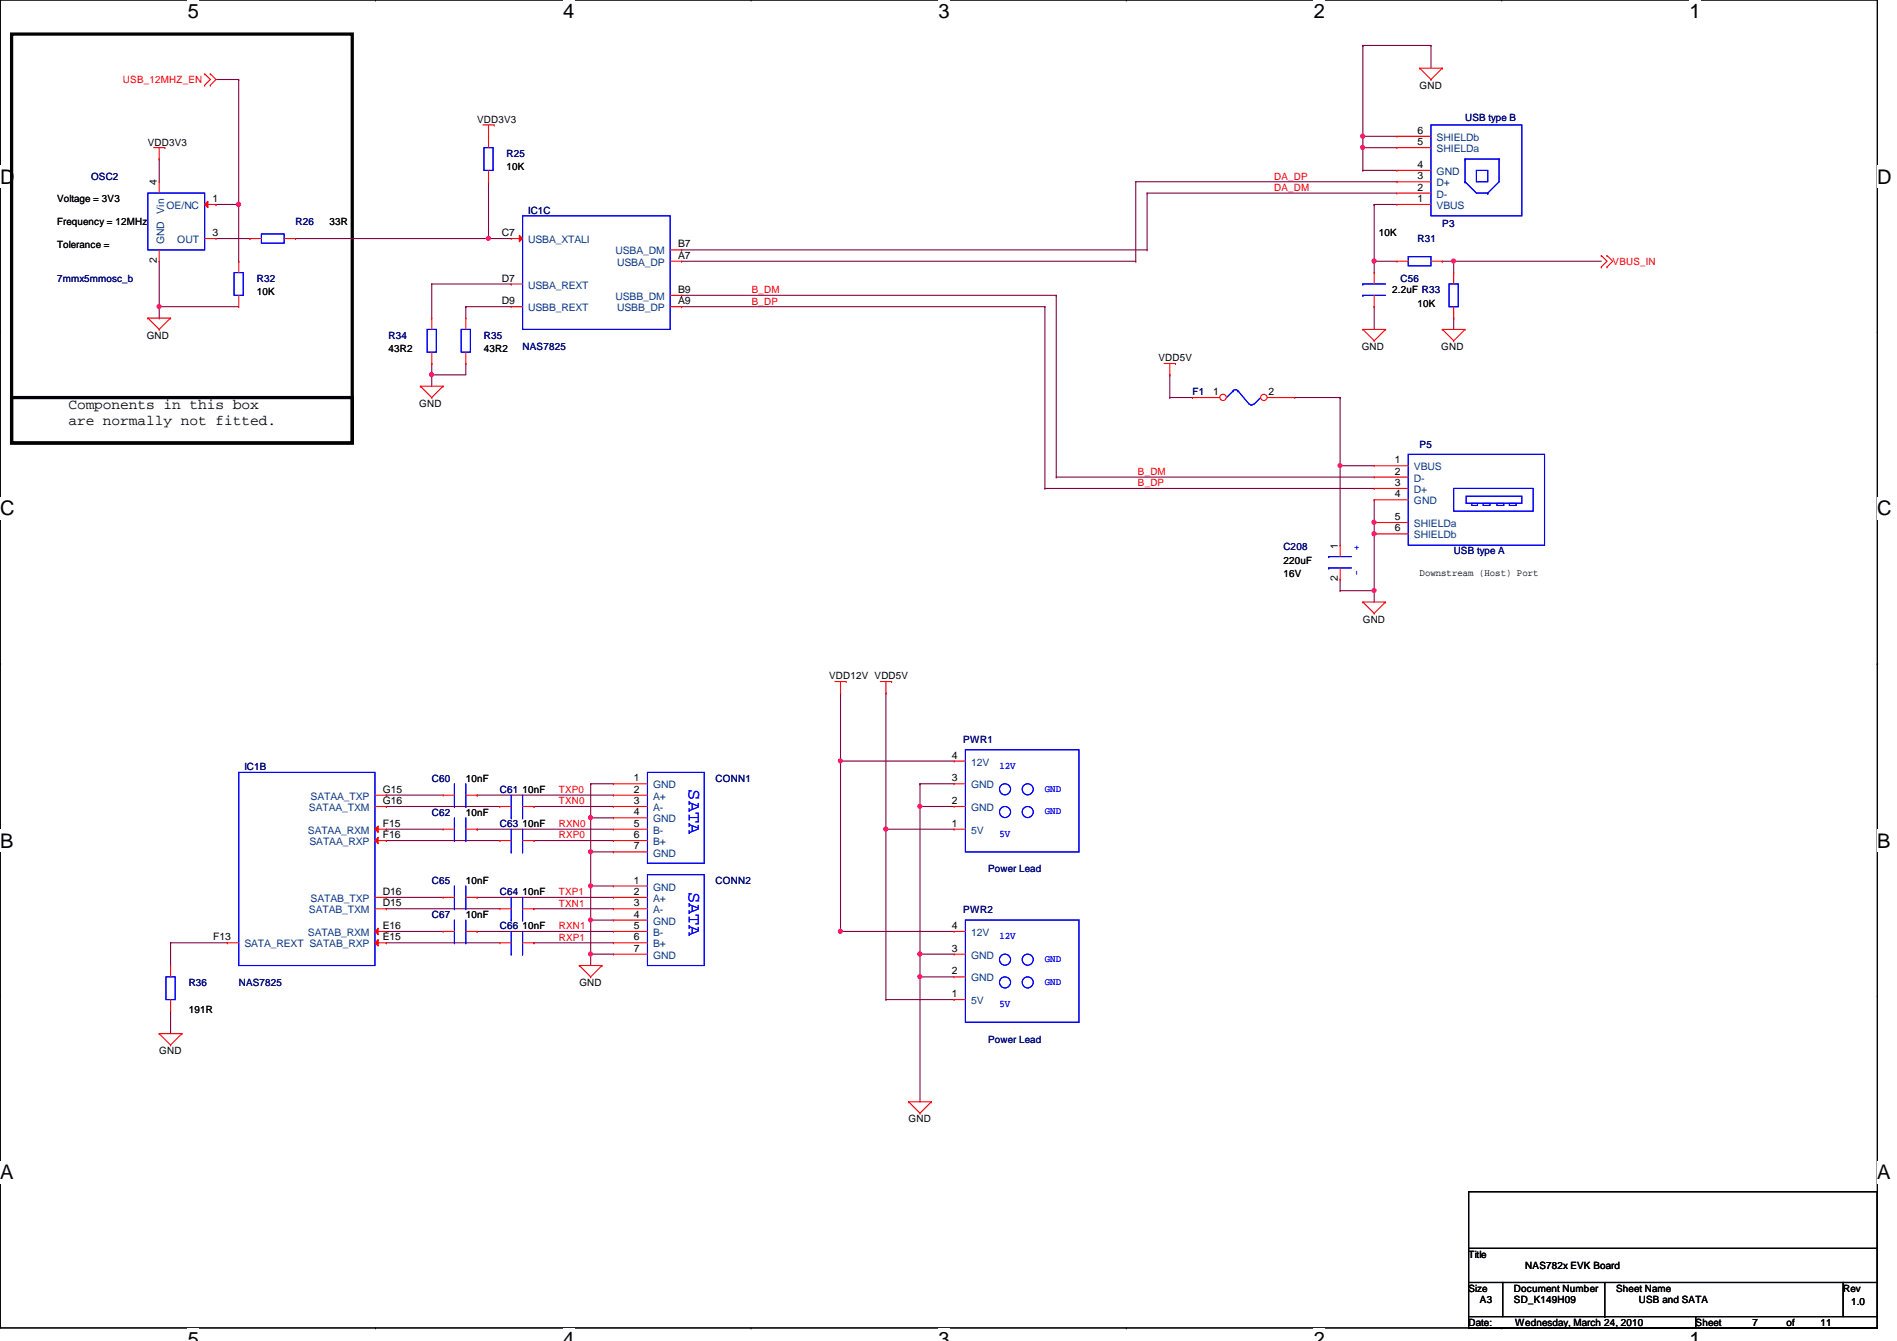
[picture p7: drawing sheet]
<svg xmlns="http://www.w3.org/2000/svg" width="297mm" height="210mm" viewBox="0 0 297 210" stroke-linecap="round" stroke-linejoin="round" font-family="sans-serif">
<path d="M0 0h294v207.9h-294z" fill="none" stroke="#000" stroke-width=".17"/>
<g fill="#fff">
<path d="M29.4 0h1.8v3.5h-1.8z"/>
<path d="M29.4 207.9h1.8v2h-1.8z"/>
</g>
<path d="M58.8 0h.1M58.8 207.9h.1" fill="none" stroke="#000" stroke-width=".17"/>
<g fill="#fff">
<path d="M88.2 0h1.7v3.5h-1.7z"/>
<path d="M88.2 207.9h1.7v2h-1.7z"/>
</g>
<path d="M117.6 0h.1M117.6 207.9h.1" fill="none" stroke="#000" stroke-width=".17"/>
<g fill="#fff">
<path d="M147 0h1.7v3.5h-1.7z"/>
<path d="M147 207.9h1.7v2h-1.7z"/>
</g>
<path d="M176.4 0h.1M176.4 207.9h.1" fill="none" stroke="#000" stroke-width=".17"/>
<g fill="#fff">
<path d="M205.7 0h1.8v3.5h-1.8z"/>
<path d="M205.7 207.9h1.8v2h-1.8z"/>
</g>
<path d="M235.2 0h.1M235.2 207.9h.1" fill="none" stroke="#000" stroke-width=".17"/>
<g fill="#fff">
<path d="M264.5 0h1.8v3.5h-1.8z"/>
<path d="M264.5 207.9h1.8v2h-1.8z"/>
<path d="M0 26h2.3v3.4h-2.3z"/>
<path d="M294 26h2.2v3.4h-2.2z"/>
<path d="M0 77.9h2.3v3.5h-2.3z"/>
<path d="M294 77.9h2.2v3.5h-2.2z"/>
</g>
<path d="M0 51.9h.1M294 51.9h.1" fill="none" stroke="#000" stroke-width=".17"/>
<g fill="#fff">
<path d="M0 129.9h2.1v3.4h-2.1z"/>
<path d="M294 129.9h2v3.4h-2z"/>
</g>
<path d="M0 103.9h.1M294 103.9h.1" fill="none" stroke="#000" stroke-width=".17"/>
<path d="M0 103.9h.1M294 103.9h.1" fill="none" stroke="#000" stroke-width=".16"/>
<g fill="#fff">
<path d="M0 181.8h2.1v3.5h-2.1z"/>
<path d="M294 181.8h2v3.5h-2z"/>
</g>
<path d="M0 155.9h.1M294 155.9h.1" fill="none" stroke="#000" stroke-width=".17"/>
<path d="M1.8 5.3h53.4v64h-53.4zM1.8 62.2h53.4v7.1h-53.4z" fill="none" stroke="#000" stroke-width=".51"/>
<path d="M213.4 7.1h.1M213.4 7.1v14.2M213.4 7.1h10.7M224.1 7.1h.1M224.1 7.1v3.6M213.4 21.3h.1M213.4 23.1h.1M213.4 21.3h5.3M213.4 23.1v3.6M213.4 23.1h5.3M215.2 32h.1M215.2 32h3.5" fill="none" stroke="#800040" stroke-width=".17"/>
<circle cx="213.4" cy="23.1" r=".32" fill="#f0f"/>
<circle cx="213.4" cy="23.1" r=".32" fill="none" stroke="#f0f" stroke-width=".17"/>
<path d="M213.4 26.7h.1M213.4 21.3h.1M213.4 26.7h5.3M213.4 21.3v1.8" fill="none" stroke="#800040" stroke-width=".17"/>
<circle cx="213.4" cy="21.3" r=".32" fill="#f0f"/>
<circle cx="213.4" cy="21.3" r=".32" fill="none" stroke="#f0f" stroke-width=".17"/>
<path d="M179.6 30.2h.1M179.6 30.2h39.1M215.2 40.9h.1M215.2 40.9v1.8" fill="none" stroke="#800040" stroke-width=".17"/>
<circle cx="215.2" cy="40.9" r=".32" fill="#f0f"/>
<circle cx="215.2" cy="40.9" r=".32" fill="none" stroke="#f0f" stroke-width=".17"/>
<path d="M163.6 76.5h.1M163.6 76.5h51.6M215.2 81.8h.1M215.2 81.8v1.8" fill="none" stroke="#800040" stroke-width=".17"/>
<circle cx="215.2" cy="81.8" r=".32" fill="#f0f"/>
<circle cx="215.2" cy="81.8" r=".32" fill="none" stroke="#f0f" stroke-width=".17"/>
<path d="M209.8 72.9h.1M209.8 62.2h.1M209.8 62.2v23.1M209.8 72.9h5.4" fill="none" stroke="#800040" stroke-width=".17"/>
<circle cx="209.8" cy="72.9" r=".32" fill="#f0f"/>
<circle cx="209.8" cy="72.9" r=".32" fill="none" stroke="#f0f" stroke-width=".17"/>
<path d="M215.2 92.5h.1M215.2 92.5v1.7" fill="none" stroke="#800040" stroke-width=".17"/>
<circle cx="215.2" cy="92.4" r=".32" fill="#f0f"/>
<circle cx="215.2" cy="92.4" r=".32" fill="none" stroke="#f0f" stroke-width=".17"/>
<g fill="none" stroke="#800040" stroke-width=".17">
<path d="M215.2 40.9h.1M215.2 48h.1M215.2 48v3.6M215.2 40.9h3.5M225.8 40.9h.1M225.8 40.9h1.8M227.6 49.8h.1M227.6 40.9h.1M227.6 40.9v1.8M227.6 49.8v1.8M165.4 74.7h.1M165.4 74.7h49.8"/>
<path d="M215.2 78.2h.1M215.2 78.2v3.6"/>
</g>
<circle cx="227.6" cy="40.9" r=".32" fill="#f0f"/>
<circle cx="227.6" cy="40.9" r=".32" fill="none" stroke="#f0f" stroke-width=".17"/>
<g fill="none" stroke="#800040" stroke-width=".17">
<path d="M24.9 24.9h.1M24.9 24.9v3.5M33.8 37.3h5.4M39.2 37.3h.1M106.7 39.1h.1M106.7 39.1h72.9M177.8 28.4h.1M177.8 28.4h40.9M177.8 28.4v12.5M179.6 39.1h.1M179.6 30.2v8.9M215.2 32h.1"/>
<path d="M215.2 32v8.9M24.9 48h.1M24.9 40.9v7.1M106.7 40.9h.1M106.7 40.9h71.1M177.8 40.9h.1M227.6 40.9h.1M227.6 40.9h23.1M209.8 90.7h.1M209.8 92.5h.1M209.8 90.7v1.8M215.2 83.6h.1"/>
<path d="M215.2 83.6v8.9h-5.4"/>
</g>
<circle cx="215.2" cy="83.5" r=".32" fill="#f0f"/>
<circle cx="215.2" cy="83.5" r=".32" fill="none" stroke="#f0f" stroke-width=".17"/>
<path d="M37.4 12.4v19.6M33.8 32h.1M33.8 32h3.6M37.4 32h.1M106.7 48h.1M106.7 46.2h.1M106.7 48h56.9M106.7 46.2h58.7" fill="none" stroke="#800040" stroke-width=".17"/>
<circle cx="37.4" cy="32" r=".32" fill="#f0f"/>
<circle cx="37.4" cy="32" r=".32" fill="none" stroke="#f0f" stroke-width=".17"/>
<path d="M24.9 48h.1M24.9 48h12.5" fill="none" stroke="#800040" stroke-width=".17"/>
<circle cx="24.9" cy="48" r=".32" fill="#f0f"/>
<circle cx="24.9" cy="48" r=".32" fill="none" stroke="#f0f" stroke-width=".17"/>
<path d="M37.4 32v8.9M46.3 37.3h30.2M76.5 37.3h.1M24.9 49.8h.1M24.9 48v1.8M37.4 40.9h.1" fill="none" stroke="#800040" stroke-width=".17"/>
<circle cx="76.5" cy="37.3" r=".32" fill="#f0f"/>
<circle cx="76.5" cy="37.3" r=".32" fill="none" stroke="#f0f" stroke-width=".17"/>
<g fill="none" stroke="#800040" stroke-width=".17">
<path d="M33.8 12.4h3.6M37.4 12.4h.1M76.5 28.4h.1M76.5 37.3h.1M76.5 28.4v8.9M76.5 37.3h3.5M67.6 44.4h.1M67.6 58.7h.1M67.6 44.4h12.4M67.6 44.4v5.4M67.6 58.7h5.3M72.9 48h.1"/>
<path d="M72.9 48h7.1M72.9 48v1.8M80 44.4h.1"/>
</g>
<circle cx="67.6" cy="58.6" r=".32" fill="#f0f"/>
<circle cx="67.6" cy="58.6" r=".32" fill="none" stroke="#f0f" stroke-width=".17"/>
<path d="M67.6 58.7h.1M67.6 56.9h.1M67.6 56.9v3.6M72.9 56.9h.1M72.9 56.9v1.8M183.2 58.7h.1M183.2 58.7v3.5M183.2 62.2h.1M183.2 62.2h3.5M92.5 133.3h.1M92.5 133.3v5.4" fill="none" stroke="#800040" stroke-width=".17"/>
<circle cx="92.5" cy="133.3" r=".32" fill="#f0f"/>
<circle cx="92.5" cy="133.3" r=".32" fill="none" stroke="#f0f" stroke-width=".17"/>
<g fill="none" stroke="#800040" stroke-width=".17">
<path d="M92.5 138.7h.1M92.5 138.7h3.6M26.7 158.2h.1M26.7 147.6h.1M26.7 147.6v3.5M26.7 158.2v3.6M26.7 147.6h8.9M60.5 140.5h.1M60.5 142.2h.1M60.5 145.8h.1M60.5 147.6h.1M60.5 147.6h17.8"/>
<path d="M60.5 140.5h8.9M60.5 142.2h17.8M60.5 145.8h8.9"/>
</g>
<circle cx="92.5" cy="138.7" r=".32" fill="#f0f"/>
<circle cx="92.5" cy="138.7" r=".32" fill="none" stroke="#f0f" stroke-width=".17"/>
<path d="M92.5 138.7h.1M92.5 138.7v5.3M92.5 144h.1M92.5 149.4h.1M92.5 149.4v1.7M92.5 144h3.6" fill="none" stroke="#800040" stroke-width=".17"/>
<circle cx="92.5" cy="149.3" r=".32" fill="#f0f"/>
<circle cx="92.5" cy="149.3" r=".32" fill="none" stroke="#f0f" stroke-width=".17"/>
<path d="M92.5 149.4h.1M92.5 144h.1M92.5 149.4h3.6M92.5 144v5.4" fill="none" stroke="#800040" stroke-width=".17"/>
<circle cx="92.5" cy="144" r=".32" fill="#f0f"/>
<circle cx="92.5" cy="144" r=".32" fill="none" stroke="#f0f" stroke-width=".17"/>
<g fill="none" stroke="#800040" stroke-width=".17">
<path d="M60.5 124.5h.1M60.5 126.2h.1M60.5 129.8h.1M60.5 131.6h.1M60.5 124.5h8.9M60.5 126.2h17.8M60.5 129.8h8.9M60.5 131.6h17.8M92.5 122.7h.1M92.5 128h.1M92.5 133.3h.1M92.5 122.7h3.6"/>
<path d="M92.5 122.7v10.6M92.5 128h3.6M92.5 133.3h3.6M74.7 140.5h.1M74.7 145.8h.1M74.7 140.5h21.4M74.7 145.8h21.4M83.6 142.2h.1M83.6 147.6h.1M83.6 142.2h12.5M83.6 147.6h12.5"/>
</g>
<circle cx="92.5" cy="128" r=".32" fill="#f0f"/>
<circle cx="92.5" cy="128" r=".32" fill="none" stroke="#f0f" stroke-width=".17"/>
<g fill="none" stroke="#800040" stroke-width=".17">
<path d="M74.7 124.5h.1M74.7 129.8h.1M74.7 124.5h21.4M74.7 129.8h21.4M83.6 126.2h.1M83.6 131.6h.1M83.6 126.2h12.5M83.6 131.6h12.5M138.7 129.8h.1M138.7 129.8h10.7M138.7 129.8v26.7M138.7 156.5h.1"/>
<path d="M138.7 156.5h10.7"/>
</g>
<circle cx="138.7" cy="129.8" r=".32" fill="#f0f"/>
<circle cx="138.7" cy="129.8" r=".32" fill="none" stroke="#f0f" stroke-width=".17"/>
<path d="M131.6 119.1h.1M131.6 119.1h17.8" fill="none" stroke="#800040" stroke-width=".17"/>
<circle cx="131.6" cy="119.1" r=".32" fill="#f0f"/>
<circle cx="131.6" cy="119.1" r=".32" fill="none" stroke="#f0f" stroke-width=".17"/>
<path d="M131.6 119.1h.1M131.6 119.1v26.7M131.6 145.8h.1M131.6 145.8h17.8" fill="none" stroke="#800040" stroke-width=".17"/>
<circle cx="131.6" cy="145.8" r=".32" fill="#f0f"/>
<circle cx="131.6" cy="145.8" r=".32" fill="none" stroke="#f0f" stroke-width=".17"/>
<path d="M144.1 122.7h.1M144.1 126.2h.1M144.1 122.7h5.3M144.1 122.7v26.7M144.1 126.2h5.3" fill="none" stroke="#800040" stroke-width=".17"/>
<circle cx="144" cy="126.2" r=".32" fill="#f0f"/>
<circle cx="144" cy="126.2" r=".32" fill="none" stroke="#f0f" stroke-width=".17"/>
<path d="M144.1 149.4h.1M144.1 152.9h.1M144.1 149.4h5.3M144.1 152.9v19.6M144.1 152.9h5.3" fill="none" stroke="#800040" stroke-width=".17"/>
<circle cx="144" cy="152.9" r=".32" fill="#f0f"/>
<circle cx="144" cy="152.9" r=".32" fill="none" stroke="#f0f" stroke-width=".17"/>
<path d="M163.6 48h.1M163.6 48v28.5M165.4 46.2h.1M165.4 46.2v28.5M202.7 62.2h7.1M209.8 62.2h.1M138.7 108.5h.1M138.7 108.5v21.3M144.1 149.4h.1M144.1 149.4v3.5" fill="none" stroke="#800040" stroke-width=".17"/>
<circle cx="144" cy="149.3" r=".32" fill="#f0f"/>
<circle cx="144" cy="149.3" r=".32" fill="none" stroke="#f0f" stroke-width=".17"/>
<path d="M131.6 108.5h.1M131.6 108.5v10.6" fill="none" stroke="#800040" stroke-width=".17"/>
<g fill="none" stroke="#f00" stroke-width=".17">
<path d="M32 13.3h.1M32 11.6h.1M32 11.6l.9 .8-.9 .9M32.9 11.6h.1M32.9 13.3h.1M32.9 11.6l.9 .8-.9 .9M75.6 19.6h1.8M76.5 19.6v3.5M77.4 19.6h.1M222.3 10.7h.1M222.3 10.7h3.5M222.3 10.7l1.8 1.7"/>
<path d="M224.1 12.4h.1M225.8 10.7h.1M225.8 10.7l-1.7 1.7M24 23.1h1.8M24.9 24.9h.1M24.9 23.1v1.8M25.8 23.1h.1M39.2 37.3h.1M39.2 37.3h1.7M44.5 37.3h1.8M46.3 37.3h.1M76.5 21.3h.1"/>
<path d="M76.5 28.4h.1M76.5 26.7v1.7M218.7 32h.1M218.7 30.2h.1M218.7 28.4h.1M218.7 26.7h.1M218.7 23.1h.1M218.7 21.3h.1M218.7 23.1h5.4M218.7 32h5.4M218.7 30.2h5.4M218.7 28.4h5.4"/>
<path d="M218.7 26.7h5.4M218.7 21.3h5.4M23.2 49.8h.1M23.2 49.8h3.5M23.2 49.8l1.7 1.8M24.9 51.6h.1M26.7 49.8h.1M26.7 49.8l-1.8 1.8M37.4 48h.1M37.4 40.9h.1M37.4 40.9v1.8M37.4 46.2v1.8"/>
<path d="M72.9 56.9h.1M72.9 49.8h.1M72.9 49.8v1.8M72.9 55.1v1.8M182.3 56.9h1.8M183.2 58.7h.1M183.2 56.9v1.8M184.1 56.9h.1M213.4 51.6h.1M213.4 51.6h3.6M213.4 51.6l1.8 1.7M215.2 53.3h.1"/>
<path d="M217 51.6h.1M217 51.6l-1.8 1.7M225.8 51.6h.1M225.8 51.6h3.6M225.8 51.6l1.8 1.7M227.6 53.3h.1M229.4 51.6h.1M229.4 51.6l-1.8 1.7M250.7 41.8h.1M250.7 40h.1M250.7 40l.9 .9-.9 .9M251.6 40h.1"/>
<path d="M251.6 41.8h.1M251.6 40l.9 .9-.9 .9M65.8 60.5h.1M65.8 60.5h3.6M65.8 60.5l1.8 1.7M67.6 62.2h.1M69.4 60.5h.1M69.4 60.5l-1.8 1.7M215.2 72.9h.1M215.2 74.7h.1M215.2 76.5h.1M215.2 78.2h.1"/>
<path d="M215.2 72.9h5.3M215.2 74.7h5.3M215.2 76.5h5.3M215.2 78.2h5.3M213.4 94.2h.1M213.4 94.2h3.6M213.4 94.2l1.8 1.8M215.2 96h.1M215.2 81.8h.1M215.2 83.6h.1M215.2 81.8h5.3M215.2 83.6h5.3"/>
<path d="M217 94.2h.1M217 94.2l-1.8 1.8M130.7 106.7h1.8M131.6 108.5h.1M131.6 106.7v1.8M132.5 106.7h.1M137.8 106.7h1.8M138.7 108.5h.1M138.7 106.7v1.8M139.6 106.7h.1M149.4 119.1h.1M149.4 119.1h1.8"/>
<path d="M69.4 129.8h.1M69.4 124.5h.1M69.4 129.8h1.8M69.4 124.5h1.8M72.9 129.8h1.8M72.9 124.5h1.8M74.7 129.8h.1M74.7 124.5h.1M96.1 122.7h.1M96.1 124.5h.1M96.1 126.2h.1M96.1 128h.1"/>
<path d="M96.1 129.8h.1M96.1 131.6h.1M96.1 133.3h.1M96.1 129.8h5.3M96.1 124.5h5.3M96.1 122.7h5.3M96.1 126.2h5.3M96.1 128h5.3M96.1 131.6h5.3M96.1 133.3h5.3M149.4 122.7h.1M149.4 126.2h.1"/>
<path d="M149.4 129.8h.1M149.4 129.8h1.8M149.4 122.7h1.8M149.4 126.2h1.8M69.4 145.8h.1M69.4 145.8h1.8M72.9 145.8h1.8M74.7 145.8h.1M78.3 147.6h.1M78.3 142.2h.1M78.3 147.6h1.7M78.3 142.2h1.7"/>
<path d="M81.8 147.6h1.8M81.8 142.2h1.8M83.6 147.6h.1M83.6 142.2h.1M90.7 151.1h.1M90.7 151.1h3.6M90.7 151.1l1.8 1.8M92.5 152.9h.1M94.3 151.1h.1M94.3 151.1l-1.8 1.8M24.9 161.8h.1M24.9 161.8h3.6"/>
<path d="M24.9 161.8l1.8 1.8M26.7 163.6h.1M28.5 161.8h.1M28.5 161.8l-1.8 1.8M142.3 172.5h.1M142.3 172.5h3.5M142.3 172.5l1.8 1.7M144.1 174.2h.1M145.8 172.5h.1M145.8 172.5l-1.7 1.7"/>
</g>
<path d="M230 186.5h64v8.9h-64zM230 195.4h64v5.3h-64zM230 186.5h64v21.4h-64zM230 200.7h5.3v5.4h-5.3zM230 206.1h35.5v1.8h-35.5zM235.3 200.7h53.3v5.4h-53.3zM251.3 206.1h.1M251.3 200.7v5.4M265.5 206.1h28.5v1.8h-28.5zM288.6 200.7h5.4v5.4h-5.4z" fill="none" stroke="#000" stroke-width=".17"/>
<g fill="none" stroke="#00f" stroke-width=".17">
<path d="M224.1 19.6h14.2v14.2h-14.2zM40.9 36.6h3.6v1.5h-3.6zM75.8 23.1h1.4v3.6h-1.4zM229.4 28.4h.1M229.4 24.9h.1M229.4 28.4l1.8 1.8h1.8M229.4 24.9h5.3M229.4 24.9v3.5M231.2 26.7h1.8v1.7h-1.8zM233 30.2h.1M234.7 24.9h.1M234.7 24.9v3.5l-1.7 1.8"/>
<path d="M36.7 42.7h1.4v3.5h-1.4zM72.2 51.6h1.5v3.5h-1.5zM193.1 61.1l.4-.1 .3 .2M193.1 61.2h.1M193.1 61.2l-1 1M193.8 61.2h.1M193.8 61.2l1.8 2.1M195.7 63.2a.34 .34 0 0 0 .6 0M197.4 62.2h.1M197.4 62.2l-1.1 1.1M220.5 71.1h21.3v14.2h-21.3zM227.6 76.5h12.5v3.5h-12.5z"/>
<path d="M229.6 77.7h8.7v1.1h-8.7zM230.5 78.8h.8v.3h-.8zM232.2 78.8h1.1v.3h-1.1zM234.4 78.8h1.1v.3h-1.1zM236.3 78.8h1.1v.3h-1.1zM151.2 117.3h17.7v16h-17.7zM71.2 131.6h.1M71.2 126.2h.1M71.2 122.7v3.5M71.2 128v3.6M72.9 131.6h.1M72.9 126.2h.1"/>
<path d="M72.9 122.7v3.5M72.9 128v3.6M101.4 120.9h8.9v14.2h-8.9zM71.2 147.6h.1M71.2 144v3.6M72.9 147.6h.1M72.9 144v3.6M80 149.4h.1M80 144h.1M80 140.5v3.5M80 145.8v3.6M81.8 149.4h.1"/>
<path d="M81.8 144h.1M81.8 140.5v3.5M81.8 145.8v3.6"/>
<circle cx="157.4" cy="123.5" r=".87"/>
<circle cx="157.4" cy="127.1" r=".87"/>
<circle cx="160.9" cy="123.5" r=".87"/>
<circle cx="160.9" cy="127.1" r=".87"/>
</g>
<circle cx="197.9" cy="62.2" r=".5" fill="#fff"/>
<g fill="none" stroke="#f00" stroke-width=".17">
<path d="M198.5 62.2h4.2M202.7 62.2h.1"/>
<circle cx="197.9" cy="62.2" r=".5"/>
</g>
<circle cx="191.5" cy="62.2" r=".5" fill="#fff"/>
<g fill="none" stroke="#f00" stroke-width=".17">
<path d="M104.9 39.1h1.8M106.7 39.1h.1M80 44.4h.1M80 44.4h1.8M104.9 40.9h1.8M106.7 40.9h.1M218.7 40.9h.1M218.7 40.9h1.8M224.1 40.9h1.7M225.8 40.9h.1M186.7 62.2h.1M186.7 62.2h4.3"/>
<path d="M96.1 138.7h.1M96.1 138.7h5.3M26.7 158.2h.1M26.7 151.1h.1M26.7 151.1v1.8M26.7 156.5v1.7M69.4 140.5h.1M69.4 140.5h1.8M72.9 140.5h1.8M74.7 140.5h.1M96.1 140.5h.1M96.1 142.2h.1"/>
<path d="M96.1 144h.1M96.1 145.8h.1M96.1 147.6h.1M96.1 149.4h.1M96.1 140.5h5.3M96.1 142.2h5.3M96.1 144h5.3M96.1 145.8h5.3M96.1 147.6h5.3M96.1 149.4h5.3"/>
<circle cx="191.5" cy="62.2" r=".5"/>
</g>
<path d="M81.8 33.8h23.1v17.8h-23.1zM220.5 40.2h3.6v1.4h-3.6zM71.2 138.7v3.5M72.9 138.7v3.5M101.4 136.9h8.9v14.2h-8.9zM26 152.9h1.4v3.6h-1.4zM71.2 142.2h.1M72.9 142.2h.1" fill="none" stroke="#00f" stroke-width=".17"/>
<path d="M81.3 36.8l.5 .5-.5 .5z" fill="#f00"/>
<g fill="none" stroke="#f00" stroke-width=".17">
<path d="M24.9 28.4h.1M24.9 28.4v1.8M80 37.3h.1M80 37.3h1.8M81.3 36.8l.5 .5-.5 .5zM80 48h.1M80 48h1.8M104.9 46.2h1.8M104.9 48h1.8M106.7 46.2h.1M106.7 48h.1M227.6 49.8h.1"/>
<path d="M227.6 42.7h.1M227.6 42.7v1.7M227.6 48v1.8"/>
</g>
<path d="M23.2 30.2h8.8v8.9h-8.8zM226.9 44.4h1.4v3.6h-1.4z" fill="none" stroke="#00f" stroke-width=".17"/>
<path d="M32 32l.6-.5v1z" fill="#f00"/>
<g fill="none" stroke="#f00" stroke-width=".17">
<path d="M24.9 39.1v1.8M32 32l.6-.5v1zM32 32h1.8M32 37.3h1.8M33.8 32h.1M33.8 37.3h.1M24.9 40.9h.1M67.6 56.9h.1M67.6 49.8h.1M67.6 49.8v1.8M67.6 55.1v1.8M35.6 147.6h.1"/>
<path d="M35.6 147.6h1.8"/>
</g>
<path d="M66.9 51.6h1.4v3.5h-1.4zM37.4 120.9h21.3v30.2h-21.3z" fill="none" stroke="#00f" stroke-width=".17"/>
<path d="M58.7 129.8l.5-.5v1z" fill="#f00"/>
<path d="M58.7 129.8l.5-.5v1zM58.7 129.8h1.8M60.5 129.8h.1" fill="none" stroke="#f00" stroke-width=".17"/>
<path d="M59.2 131.1v1l-.5-.5z" fill="#f00"/>
<path d="M58.7 131.6h1.8M58.7 126.2h1.8M58.7 124.5h1.8M59.2 131.1v1l-.5-.5zM60.5 131.6h.1M60.5 126.2h.1M60.5 124.5h.1" fill="none" stroke="#f00" stroke-width=".17"/>
<path d="M58.7 145.8l.5-.5v1z" fill="#f00"/>
<path d="M58.7 145.8l.5-.5v1zM58.7 145.8h1.8M60.5 145.8h.1" fill="none" stroke="#f00" stroke-width=".17"/>
<path d="M58.7 147.6l.5-.5v1z" fill="#f00"/>
<g fill="none" stroke="#f00" stroke-width=".17">
<path d="M215.2 48h.1M215.2 42.7h.1M215.2 42.7v1.7M215.2 46.2v1.8M209.8 85.3h.1M209.8 90.7h.1M209.8 85.3v1.8M209.8 88.9v1.8M78.3 131.6h.1M78.3 126.2h.1M78.3 131.6h1.7M78.3 126.2h1.7"/>
<path d="M81.8 131.6h1.8M81.8 126.2h1.8M83.6 131.6h.1M83.6 126.2h.1M58.7 147.6l.5-.5v1zM58.7 147.6h1.8M58.7 142.2h1.8M58.7 140.5h1.8M60.5 147.6h.1M60.5 142.2h.1M60.5 140.5h.1M149.4 145.8h.1"/>
<path d="M149.4 149.4h.1M149.4 152.9h.1M149.4 156.5h.1M149.4 145.8h1.8M149.4 149.4h1.8M149.4 152.9h1.8M149.4 156.5h1.8"/>
</g>
<g fill="none" stroke="#00f" stroke-width=".17">
<path d="M213.4 46.2h.1M213.4 44.4h.1M213.4 46.2h3.6M213.4 44.4h3.6M208.1 87.1h.1M208.1 88.9h.1M208.1 87.1h3.5M208.1 88.9h3.5M80 133.3h.1M80 128h.1M80 124.5v3.5M80 129.8v3.5"/>
<path d="M81.8 133.3h.1M81.8 128h.1M81.8 124.5v3.5M81.8 129.8v3.5M151.2 144h17.7v16h-17.7z"/>
<circle cx="157.4" cy="150.2" r=".87"/>
<circle cx="157.4" cy="153.8" r=".87"/>
<circle cx="160.9" cy="150.2" r=".87"/>
<circle cx="160.9" cy="153.8" r=".87"/>
</g>
<circle cx="213.4" cy="23.1" r=".32" fill="#f0f"/>
<circle cx="213.4" cy="23.1" r=".32" fill="none" stroke="#f0f" stroke-width=".17"/>
<circle cx="213.4" cy="21.3" r=".32" fill="#f0f"/>
<circle cx="213.4" cy="21.3" r=".32" fill="none" stroke="#f0f" stroke-width=".17"/>
<circle cx="215.2" cy="40.9" r=".32" fill="#f0f"/>
<circle cx="215.2" cy="40.9" r=".32" fill="none" stroke="#f0f" stroke-width=".17"/>
<circle cx="215.2" cy="81.8" r=".32" fill="#f0f"/>
<circle cx="215.2" cy="81.8" r=".32" fill="none" stroke="#f0f" stroke-width=".17"/>
<circle cx="209.8" cy="72.9" r=".32" fill="#f0f"/>
<circle cx="209.8" cy="72.9" r=".32" fill="none" stroke="#f0f" stroke-width=".17"/>
<circle cx="215.2" cy="92.4" r=".32" fill="#f0f"/>
<circle cx="215.2" cy="92.4" r=".32" fill="none" stroke="#f0f" stroke-width=".17"/>
<circle cx="227.6" cy="40.9" r=".32" fill="#f0f"/>
<circle cx="227.6" cy="40.9" r=".32" fill="none" stroke="#f0f" stroke-width=".17"/>
<circle cx="215.2" cy="83.5" r=".32" fill="#f0f"/>
<circle cx="215.2" cy="83.5" r=".32" fill="none" stroke="#f0f" stroke-width=".17"/>
<circle cx="37.4" cy="32" r=".32" fill="#f0f"/>
<circle cx="37.4" cy="32" r=".32" fill="none" stroke="#f0f" stroke-width=".17"/>
<circle cx="24.9" cy="48" r=".32" fill="#f0f"/>
<circle cx="24.9" cy="48" r=".32" fill="none" stroke="#f0f" stroke-width=".17"/>
<circle cx="76.5" cy="37.3" r=".32" fill="#f0f"/>
<circle cx="76.5" cy="37.3" r=".32" fill="none" stroke="#f0f" stroke-width=".17"/>
<circle cx="67.6" cy="58.6" r=".32" fill="#f0f"/>
<circle cx="67.6" cy="58.6" r=".32" fill="none" stroke="#f0f" stroke-width=".17"/>
<circle cx="92.5" cy="133.3" r=".32" fill="#f0f"/>
<circle cx="92.5" cy="133.3" r=".32" fill="none" stroke="#f0f" stroke-width=".17"/>
<circle cx="92.5" cy="138.7" r=".32" fill="#f0f"/>
<circle cx="92.5" cy="138.7" r=".32" fill="none" stroke="#f0f" stroke-width=".17"/>
<circle cx="92.5" cy="149.3" r=".32" fill="#f0f"/>
<circle cx="92.5" cy="149.3" r=".32" fill="none" stroke="#f0f" stroke-width=".17"/>
<circle cx="92.5" cy="144" r=".32" fill="#f0f"/>
<circle cx="92.5" cy="144" r=".32" fill="none" stroke="#f0f" stroke-width=".17"/>
<circle cx="92.5" cy="128" r=".32" fill="#f0f"/>
<circle cx="92.5" cy="128" r=".32" fill="none" stroke="#f0f" stroke-width=".17"/>
<circle cx="138.7" cy="129.8" r=".32" fill="#f0f"/>
<circle cx="138.7" cy="129.8" r=".32" fill="none" stroke="#f0f" stroke-width=".17"/>
<circle cx="131.6" cy="119.1" r=".32" fill="#f0f"/>
<circle cx="131.6" cy="119.1" r=".32" fill="none" stroke="#f0f" stroke-width=".17"/>
<circle cx="131.6" cy="145.8" r=".32" fill="#f0f"/>
<circle cx="131.6" cy="145.8" r=".32" fill="none" stroke="#f0f" stroke-width=".17"/>
<circle cx="144" cy="126.2" r=".32" fill="#f0f"/>
<circle cx="144" cy="126.2" r=".32" fill="none" stroke="#f0f" stroke-width=".17"/>
<circle cx="144" cy="152.9" r=".32" fill="#f0f"/>
<circle cx="144" cy="152.9" r=".32" fill="none" stroke="#f0f" stroke-width=".17"/>
<circle cx="144" cy="149.3" r=".32" fill="#f0f"/>
<circle cx="144" cy="149.3" r=".32" fill="none" stroke="#f0f" stroke-width=".17"/>
<g font-size="3.1">
<text x="29.4" y="2.8">5</text>
<text x="88.2" y="2.8">4</text>
<text x="147" y="2.8">3</text>
<text x="205.7" y="2.8">2</text>
<text x="264.5" y="2.8">1</text>
<text x="0" y="28.7">D</text>
<text x="294" y="28.7">D</text>
<text x="0" y="80.7">C</text>
<text x="294" y="80.7">C</text>
<text x="0" y="132.7">B</text>
<text x="294" y="132.7">B</text>
<text x="0" y="184.6">A</text>
<text x="294" y="184.6">A</text>
<text x="29.4" y="210.7">5</text>
<text x="88.2" y="210.7">4</text>
<text x="147" y="210.7">3</text>
<text x="205.7" y="210.7">2</text>
<text x="264.5" y="210.7">1</text>
</g>
<g font-size="2.8" fill="#00f">
<text x="107.9" y="123.6" transform="rotate(90 107.9 123.6)">SATA</text>
<text x="107.9" y="139.6" transform="rotate(90 107.9 139.6)">SATA</text>
</g>
<g font-size="2.3">
<text x="10.7" y="64.1">Components in this box</text>
<text x="10.7" y="66.6">are normally not fitted.</text>
</g>
<g font-size="1.6" fill="#f00">
<text x="19.3" y="13">USB_12MHZ_EN</text>
<text x="199.5" y="29.9">DA_DM</text>
<text x="199.5" y="28.1">DA_DP</text>
<text x="252.5" y="41.4">VBUS_IN</text>
<text x="117.7" y="47.7">B_DP</text>
<text x="117.7" y="45.9">B_DM</text>
<text x="178.2" y="76.1">B_DP</text>
<text x="178.2" y="74.3">B_DM</text>
<text x="87.5" y="125.9">TXN0</text>
<text x="87.5" y="124.1">TXP0</text>
<text x="87.5" y="131.2">RXP0</text>
<text x="87.5" y="129.5">RXN0</text>
<text x="87.5" y="141.9">TXN1</text>
<text x="87.5" y="140.1">TXP1</text>
<text x="87.5" y="147.2">RXP1</text>
<text x="87.5" y="145.5">RXN1</text>
</g>
<g font-size="1.6">
<text x="222.3" y="13.9">GND</text>
<text x="23.2" y="22.8">VDD3V3</text>
<text x="74.7" y="19.2">VDD3V3</text>
<text x="222" y="22.7">5</text>
<text x="222" y="21">6</text>
<text x="24.6" y="29" transform="rotate(-90 24.6 29)">4</text>
<text x="79.3" y="26.7">10K</text>
<text x="222" y="29.8">2</text>
<text x="222" y="28.1">3</text>
<text x="222" y="26.3">4</text>
<text x="8.9" y="31.7">Voltage = 3V3</text>
<text x="8.9" y="35.2">Frequency = 12MHz</text>
<text x="33.3" y="31.6">1</text>
<text x="51.6" y="35.2">33R</text>
<text x="222" y="31.6">1</text>
<text x="8.9" y="38.8">Tolerance =</text>
<text x="24.6" y="41.2" transform="rotate(-90 24.6 41.2)">2</text>
<text x="33.3" y="37">3</text>
<text x="78.6" y="37">C7</text>
<text x="106.2" y="38.7">B7</text>
<text x="106.2" y="40.5">A7</text>
<text x="215.9" y="37">10K</text>
<text x="40.2" y="46.2">10K</text>
<text x="78.6" y="44.1">D7</text>
<text x="78.6" y="47.6">D9</text>
<text x="106.2" y="45.8">B9</text>
<text x="106.2" y="47.6">A9</text>
<text x="218" y="45.9">2.2uF R33</text>
<text x="23" y="53">GND</text>
<text x="222" y="48">10K</text>
<text x="60.8" y="55.1">43R2</text>
<text x="75.8" y="55.1">43R2</text>
<text x="181.4" y="56.6">VDD5V</text>
<text x="213.2" y="54.8">GND</text>
<text x="225.7" y="54.8">GND</text>
<text x="65.7" y="63.7">GND</text>
<text x="189.9" y="61.8">1</text>
<text x="198.6" y="61.8">2</text>
<text x="218.4" y="72.5">1</text>
<text x="218.4" y="74.3">2</text>
<text x="218.4" y="76.1">3</text>
<text x="218.4" y="77.9">4</text>
<text x="218.4" y="81.4">5</text>
<text x="218.4" y="83.2">6</text>
<text x="201" y="88.2">220uF</text>
<text x="209.5" y="85.9" transform="rotate(-90 209.5 85.9)">1</text>
<text x="201" y="90.3">16V</text>
<text x="209.5" y="91" transform="rotate(-90 209.5 91)">2</text>
<text x="222.3" y="90.1">Downstream (Host) Port</text>
<text x="213.4" y="97.5">GND</text>
<text x="129.8" y="106.3">VDD12V VDD5V</text>
<text x="149.1" y="118.7">4</text>
<text x="59.9" y="125.9">G16</text>
<text x="59.9" y="124.1">G15</text>
<text x="72.9" y="122.3">10nF</text>
<text x="81.8" y="124.1">10nF</text>
<text x="99.3" y="122.3">1</text>
<text x="99.3" y="124.1">2</text>
<text x="99.3" y="125.9">3</text>
<text x="149.1" y="122.3">3</text>
<text x="149.1" y="125.9">2</text>
<text x="59.9" y="129.4">F15</text>
<text x="59.9" y="131.2">F16</text>
<text x="72.9" y="127.7">10nF</text>
<text x="81.8" y="129.5">10nF</text>
<text x="99.3" y="127.6">4</text>
<text x="99.3" y="129.4">5</text>
<text x="99.3" y="131.2">6</text>
<text x="149.1" y="129.4">1</text>
<text x="99.3" y="133">7</text>
<text x="59.9" y="141.9">D15</text>
<text x="59.9" y="140.1">D16</text>
<text x="72.9" y="143.7">10nF</text>
<text x="72.9" y="138.3">10nF</text>
<text x="81.8" y="140.1">10nF</text>
<text x="99.3" y="138.3">1</text>
<text x="99.3" y="140.1">2</text>
<text x="99.3" y="141.9">3</text>
<text x="99.3" y="143.6">4</text>
<text x="33.4" y="147.2">F13</text>
<text x="59.9" y="145.4">E16</text>
<text x="59.9" y="147.2">E15</text>
<text x="81.8" y="145.5">10nF</text>
<text x="99.3" y="145.4">5</text>
<text x="99.3" y="147.2">6</text>
<text x="99.3" y="149">7</text>
<text x="149.1" y="145.4">4</text>
<text x="149.1" y="149">3</text>
<text x="90.7" y="154.3">GND</text>
<text x="149.1" y="152.5">2</text>
<text x="29.5" y="158.6">191R</text>
<text x="149.1" y="156.1">1</text>
<text x="24.9" y="165">GND</text>
<text x="142.3" y="175.7">GND</text>
<text x="230" y="196.8">Title</text>
<text x="230" y="202.2">Size</text>
<text x="231.7" y="204">A3</text>
<text x="237.1" y="202.2">Document Number</text>
<text x="237.1" y="204">SD_K149H09</text>
<text x="238.8" y="198.6">NAS782x EVK Board</text>
<text x="253.1" y="202.2">Sheet Name</text>
<text x="256.6" y="204">USB and SATA</text>
<text x="288.6" y="202.2">Rev</text>
<text x="230" y="207.5">Date:</text>
<text x="237.2" y="207.5">Wednesday, March 24, 2010</text>
<text x="265.5" y="207.5">Sheet</text>
<text x="274.4" y="207.5">7</text>
<text x="279.7" y="207.5">of</text>
<text x="285.1" y="207.5">11</text>
<text x="289.9" y="204.3">1.0</text>
</g>
<g font-size="1.6" fill="#004080">
<text x="225" y="23.8">SHIELDa</text>
<text x="225" y="22.1">SHIELDb</text>
<text x="225" y="29.2">D+</text>
<text x="225" y="27.4">GND</text>
<text x="26.1" y="32.7">OE/NC</text>
<text x="225" y="32.7">VBUS</text>
<text x="225" y="30.9">D-</text>
<text x="25.7" y="38.2" transform="rotate(-90 25.7 38.2)">GND Vin</text>
<text x="27.8" y="38.1">OUT</text>
<text x="82.7" y="38.1">USBA_XTALI</text>
<text x="96.4" y="39.8">USBA_DM</text>
<text x="96.6" y="41.6">USBA_DP</text>
<text x="82.7" y="45.2">USBA_REXT</text>
<text x="96.4" y="46.9">USBB_DM</text>
<text x="82.7" y="48.7">USBB_REXT</text>
<text x="96.6" y="48.7">USBB_DP</text>
<text x="221.4" y="73.6">VBUS</text>
<text x="221.4" y="75.4">D-</text>
<text x="221.4" y="77.2">D+</text>
<text x="221.4" y="79">GND</text>
<text x="221.4" y="82.5">SHIELDa</text>
<text x="221.4" y="84.3">SHIELDb</text>
<text x="152.1" y="119.8">12V</text>
<text x="48.6" y="125.2">SATAA_TXP</text>
<text x="102.3" y="123.4">GND</text>
<text x="102.3" y="125.2">A+</text>
<text x="152.1" y="123.4">GND</text>
<text x="48.2" y="130.5">SATAA_RXM</text>
<text x="48.4" y="127">SATAA_TXM</text>
<text x="102.3" y="127">A-</text>
<text x="102.3" y="128.7">GND</text>
<text x="102.3" y="130.5">B-</text>
<text x="152.1" y="127">GND</text>
<text x="152.1" y="130.5">5V</text>
<text x="48.5" y="132.3">SATAA_RXP</text>
<text x="102.3" y="132.3">B+</text>
<text x="102.3" y="134.1">GND</text>
<text x="48.4" y="143">SATAB_TXM</text>
<text x="48.6" y="141.2">SATAB_TXP</text>
<text x="102.3" y="139.4">GND</text>
<text x="102.3" y="141.2">A+</text>
<text x="102.3" y="143">A-</text>
<text x="38.3" y="148.3">SATA_REXT SATAB_RXP</text>
<text x="48.2" y="146.5">SATAB_RXM</text>
<text x="102.3" y="144.7">GND</text>
<text x="102.3" y="146.5">B-</text>
<text x="102.3" y="148.3">B+</text>
<text x="152.1" y="146.5">12V</text>
<text x="102.3" y="150.1">GND</text>
<text x="152.1" y="150.1">GND</text>
<text x="152.1" y="153.6">GND</text>
<text x="152.1" y="157.2">5V</text>
</g>
<g font-size="1.6" fill="#000080">
<text x="229.4" y="18.9">USB type B</text>
<text x="14.3" y="28.1">OSC2</text>
<text x="79.3" y="24.6">R25</text>
<text x="46.3" y="35.2">R26</text>
<text x="82.7" y="33.4">IC1C</text>
<text x="225.8" y="35.6">P3</text>
<text x="222" y="37.9">R31</text>
<text x="8.9" y="44.1">7mmx5mmosc_b</text>
<text x="40.2" y="44.1">R32</text>
<text x="219.3" y="44.1">C56</text>
<text x="60.8" y="53">R34</text>
<text x="75.8" y="53">R35</text>
<text x="81.8" y="54.8">NAS7825</text>
<text x="186.7" y="61.9">F1</text>
<text x="222.3" y="70.1">P5</text>
<text x="201" y="86.1">C208</text>
<text x="227.6" y="86.8">USB type A</text>
<text x="150.8" y="116.3">PWR1</text>
<text x="38.3" y="120.6">IC1B</text>
<text x="67.6" y="122.3">C60</text>
<text x="78.3" y="124.1">C61</text>
<text x="112.1" y="122.3">CONN1</text>
<text x="67.6" y="127.7">C62</text>
<text x="78.3" y="129.5">C63</text>
<text x="154.7" y="136.6">Power Lead</text>
<text x="67.6" y="143.7">C67</text>
<text x="67.6" y="138.3">C65</text>
<text x="78.3" y="140.1">C64</text>
<text x="112.1" y="138.3">CONN2</text>
<text x="150.8" y="143">PWR2</text>
<text x="78.3" y="145.5">C66</text>
<text x="29.5" y="154.3">R36</text>
<text x="37.4" y="154.3">NAS7825</text>
<text x="154.7" y="163.2">Power Lead</text>
</g>
<g font-size="1.6" fill="#00f">
<text x="212" y="85.3" transform="rotate(90 212 85.3)">+</text>
<text x="212" y="89.2" transform="rotate(90 212 89.2)">-</text>
<text x="156.5" y="120.4">12V</text>
<text x="163.6" y="123.9">GND</text>
<text x="156.5" y="131">5V</text>
<text x="163.6" y="127.5">GND</text>
<text x="156.5" y="147">12V</text>
<text x="163.6" y="150.6">GND</text>
<text x="163.6" y="154.1">GND</text>
<text x="156.5" y="157.7">5V</text>
</g>
</svg>
